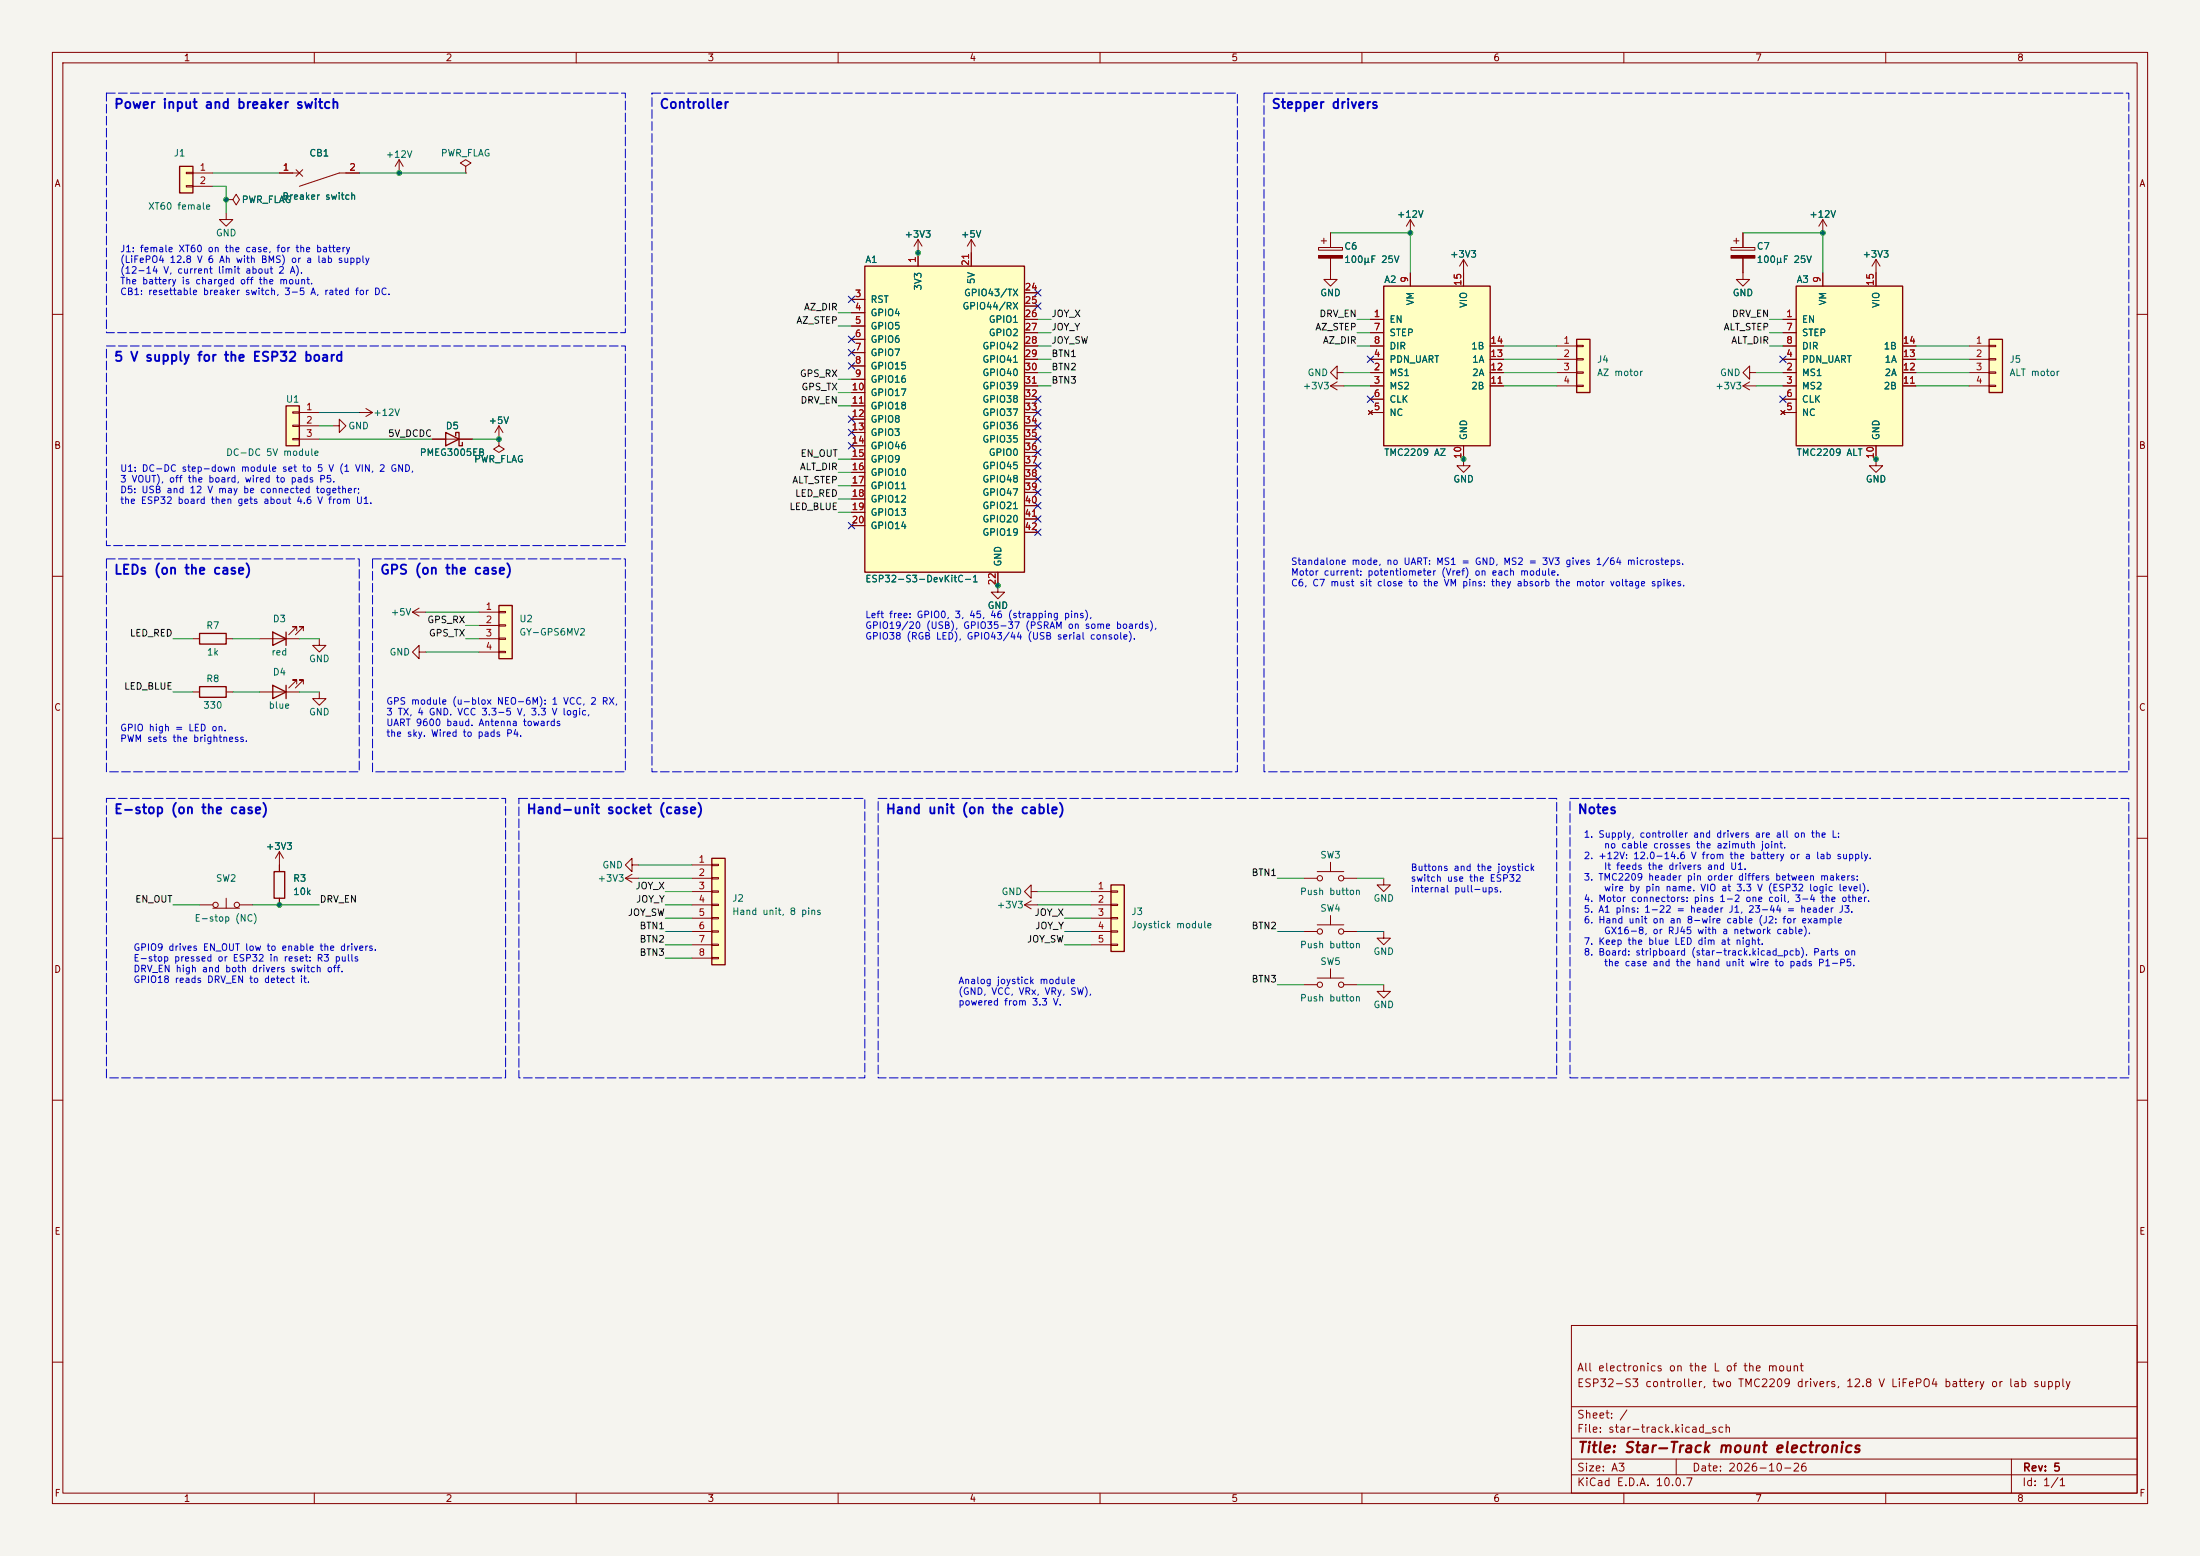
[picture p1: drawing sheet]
<svg xmlns="http://www.w3.org/2000/svg" width="420mm" height="297mm" viewBox="0 0 420 297" stroke-linecap="round" stroke-linejoin="round" font-family="sans-serif">
<path d="M0 0h420v297h-420z" fill="#f5f4ef" stroke="#f5f4ef" stroke-width=".19"/>
<g fill="none" stroke="#840000" stroke-width=".19">
<path d="M10 10h400v277h-400zM12 12h396v273h-396zM60 10v2M110 10v2M160 10v2M210 10v2M260 10v2M310 10v2M360 10v2M88.9 31.8l1-.7-1-.6-1 .6 1 .7v1.2M88.9 33h.1M10 60h2"/>
<path d="M408 60h2M10 110h2M408 110h2M10 160h2M408 160h2M119.4 167.6l1.2 .8M119.4 167.6h2.5M120.6 165.1v-1.3l-1.2 1.3 1.2 1.3v-1.3h1.3M120.6 166.9l-1.2 .7M264.2 188v1.2h1.2l-1.2 1.3-1.3-1.3h1.3M10 210h2M408 210h2"/>
<path d="M300 253h108v32h-108zM10 260h2M300 278.5h108M300 274.5h108M300 268.5h108M320 278.5v3M384 278.5v6.5M408 260h2M60 285v2M110 285v2M160 285v2M210 285v2"/>
<path d="M260 285v2M300 281.5h108M310 285v2M360 285v2"/>
</g>
<path d="M135.9 163.8h2.5v20.4h-2.5z" fill="#ffffc2"/>
<path d="M135.9 163.8h2.5v20.4h-2.5z" fill="none" stroke="#840000" stroke-width=".25"/>
<g fill="none" stroke="#840000" stroke-width=".19">
<path d="M132.1 165.1h3.8M132.1 167.6h3.8M132.1 170.2h3.8M132.1 172.7h3.8M132.1 175.3h3.8M132.1 177.8h3.8M135.9 165h1.3v.2h-1.3zM135.9 167.5h1.3v.3h-1.3zM135.9 170.1h1.3v.2h-1.3zM135.9 172.6h1.3v.2h-1.3zM135.9 175.1h1.3v.3h-1.3zM135.9 177.7h1.3v.2h-1.3z"/>
<path d="M195.6 172.7h2.5M195.6 172.7l1.2 .8M196.8 170.2v-1.3l-1.2 1.3 1.2 1.3v-1.3h1.3M196.8 172l-1.2 .7M248.9 167.6h2.6M251.5 166.4h5M254 164.6v1.8M256.5 167.6h2.6M132.1 180.3h3.8M132.1 182.9h3.8M135.9 180.2h1.3v.3h-1.3zM135.9 182.8h1.3v.2h-1.3z"/>
<circle cx="252" cy="167.6" r=".51"/>
<circle cx="256" cy="167.6" r=".51"/>
</g>
<path d="M212.1 168.9h2.5v12.7h-2.5z" fill="#ffffc2"/>
<path d="M212.1 168.9h2.5v12.7h-2.5z" fill="none" stroke="#840000" stroke-width=".25"/>
<g fill="none" stroke="#840000" stroke-width=".19">
<path d="M76.2 30.5l-.8 1.3M76.2 30.5l.8 1.3M76.2 30.5v2.5M254 73.7l1.3 .7M254 73.7h2.5M255.3 72.9l-1.3 .8M279.4 87.6v1.3h1.3l-1.3 1.3-1.3-1.3h1.3M208.3 170.2h3.8M208.3 172.7h3.8M208.3 175.3h3.8M208.3 177.8h3.8M212.1 170.1h1.3v.2h-1.3z"/>
<path d="M212.1 172.6h1.3v.2h-1.3zM212.1 175.1h1.3v.3h-1.3zM212.1 177.7h1.3v.2h-1.3zM248.9 177.8h2.6M251.5 176.5h5M254 174.8v1.7M256.5 177.8h2.6M264.2 177.8v1.3h1.2l-1.2 1.2-1.3-1.2h1.3M264.2 167.6v1.3h1.2l-1.2 1.3-1.3-1.3h1.3M208.3 180.3h3.8M212.1 180.2h1.3v.3h-1.3zM248.9 188h2.6"/>
<path d="M251.5 186.7h5M254 184.9v1.8M256.5 188h2.6"/>
<circle cx="252" cy="177.8" r=".51"/>
<circle cx="256" cy="177.8" r=".51"/>
<circle cx="252" cy="188" r=".51"/>
<circle cx="256" cy="188" r=".51"/>
</g>
<path d="M264.2 54.6h20.3v30.5h-20.3z" fill="#ffffc2"/>
<path d="M264.2 54.6h20.3v30.5h-20.3zM85.1 82.6l2.5 1.2-2.5 1.3zM87 83.2v-.6h.6v2.5h.7v-.6" fill="none" stroke="#840000" stroke-width=".25"/>
<g fill="none" stroke="#840000" stroke-width=".19">
<path d="M43.2 38.1h1.2l.7-1 .6 1-.6 1-.7-1M43.2 38.1h.1M53.3 33h3.8M56.5 32.4l1.3 1.3M57.8 32.4l-1.3 1.3M68.6 33h-3.8l-7.7 2.6M43.2 40.6v1.3h1.2l-1.2 1.3-1.3-1.3h1.3M269.2 52.1v2.5M279.4 52.1v2.5M68.6 78.7h2.5M69.8 78l1.3 .7M71.1 78.7l-1.3 .8"/>
<path d="M261.2 78.4l.8 .7M261.6 61h2.6M261.6 71.1h2.6M261.6 73.7h2.6M261.6 68.6h2.6M261.6 78.7h2.6M261.6 76.2h2.6M261.6 63.5h2.6M261.6 66h2.6M262 78.4l-.8 .7M284.5 71.1h2.5M284.5 73.7h2.5"/>
<path d="M284.5 68.6h2.5M284.5 66h2.5M63.5 81.3h1.3v-1.3l1.2 1.3-1.2 1.3v-1.3M82.5 83.8h7.7M95.2 83.8v1.3l1.1 .6-1.1 .7-1-.7 1-.6M95.2 83.8h.1M95.2 81.3l-.7 1.3M95.2 81.3l.8 1.3M95.2 81.3v2.5M279.4 85.1v2.5M61 121.9v1.3h1.2l-1.2 1.3-1.3-1.3h1.3"/>
</g>
<path d="M34.3 31.8h2.5v5h-2.5z" fill="#ffffc2"/>
<path d="M34.3 31.8h2.5v5h-2.5z" fill="none" stroke="#840000" stroke-width=".25"/>
<path d="M35.6 32.9h1.2v.2h-1.2zM35.6 35.4h1.2v.3h-1.2zM36.8 33h3.8M36.8 35.6h3.8" fill="none" stroke="#840000" stroke-width=".19"/>
<path d="M54.6 77.5h2.5v7.6h-2.5z" fill="#ffffc2"/>
<path d="M54.6 77.5h2.5v7.6h-2.5z" fill="none" stroke="#840000" stroke-width=".25"/>
<path d="M55.9 78.6h1.2v.3h-1.2zM57.1 78.7h3.9M55.9 81.2h1.2v.2h-1.2zM55.9 83.7h1.2v.2h-1.2zM57.1 81.3h3.9M57.1 83.8h3.9" fill="none" stroke="#840000" stroke-width=".19"/>
<path d="M301 64.8h2.5v10.1h-2.5z" fill="#ffffc2"/>
<path d="M301 64.8h2.5v10.1h-2.5z" fill="none" stroke="#840000" stroke-width=".25"/>
<g fill="none" stroke="#840000" stroke-width=".19">
<path d="M297.2 66h3.8M297.2 68.6h3.8M297.2 71.1h3.8M297.2 73.7h3.8M301 65.9h1.3v.3h-1.3zM301 68.5h1.3v.2h-1.3zM301 71h1.3v.2h-1.3zM301 73.5h1.3v.3h-1.3zM332.7 73.7h2.6M332.7 73.7l1.3 .7M334 71.1v-1.2l-1.3 1.2 1.3 1.3v-1.3h1.3M334 72.9l-1.3 .8"/>
<path d="M358.1 87.6v1.3h1.3l-1.3 1.3-1.2-1.3h1.2"/>
</g>
<path d="M379.7 64.8h2.6v10.1h-2.6z" fill="#ffffc2"/>
<path d="M379.7 64.8h2.6v10.1h-2.6zM52.1 130.8l2.5 1.3-2.5 1.3zM54.6 130.8v2.6" fill="none" stroke="#840000" stroke-width=".25"/>
<path d="M375.9 66h3.8M375.9 68.6h3.8M375.9 71.1h3.8M375.9 73.7h3.8M379.7 65.9h1.3v.3h-1.3zM379.7 68.5h1.3v.2h-1.3zM379.7 71h1.3v.2h-1.3zM379.7 73.5h1.3v.3h-1.3zM49.5 132.1h7.6M56.6 130.6v-.8h-.7h.7l-1.5 1.5M57.9 130.6v-.8h-.8h.8l-1.5 1.5M80 124.5v-1.3l-1.3 1.3 1.3 1.2v-1.2h1.3" fill="none" stroke="#840000" stroke-width=".19"/>
<path d="M95.2 115.6h2.6v10.1h-2.6z" fill="#ffffc2"/>
<path d="M95.2 115.6h2.6v10.1h-2.6zM38.1 131.1h5.1v2h-5.1zM38.1 120.9h5.1v2h-5.1zM52.1 120.7l2.5 1.2-2.5 1.3zM54.6 120.7v2.5M52.3 166.4h2.1v5.1h-2.1z" fill="none" stroke="#840000" stroke-width=".25"/>
<g fill="none" stroke="#840000" stroke-width=".19">
<path d="M251.7 47.2h4.6v.6h-4.6zM252.2 46h1M252.7 45.5v1M254 49.3v4h1.3l-1.3 1.3-1.3-1.3h1.3M254 44.5v2.7M269.2 41.9l-.7 1.3M269.2 41.9l.8 1.3M269.2 41.9v2.6M279.4 49.5l-.8 1.3M279.4 49.5l.8 1.3M279.4 49.5v2.6M330.5 47.2h4.5v.6h-4.5z"/>
<path d="M331 46h1M331.5 45.5v1M332.7 44.5v2.7M332.7 49.3v2.8M348 41.9l-.8 1.3M348 41.9l.7 1.3M348 41.9v2.6M358.1 49.5l-.7 1.3M358.1 49.5l.8 1.3M358.1 49.5v2.6M78.7 116.8h2.6M78.7 116.8l1.3 .8"/>
<path d="M80 116.1l-1.3 .7M91.4 116.8h3.8M91.4 119.4h3.8M95.2 116.7h1.3v.3h-1.3zM95.2 119.3h1.3v.2h-1.3zM190.5 111.8v1.2h1.3l-1.3 1.3-1.3-1.3h1.3M36.8 121.9h1.3M36.8 132.1h1.3M43.2 121.9h1.2M43.2 132.1h1.2M49.5 121.9h7.6M56.6 120.4v-.8h-.7h.7l-1.5 1.6"/>
<path d="M57.9 120.4v-.8h-.8h.8l-1.5 1.6M61 132.1v1.3h1.2l-1.2 1.2-1.3-1.2h1.3M91.4 121.9h3.8M91.4 124.5h3.8M95.2 121.8h1.3v.2h-1.3zM95.2 124.3h1.3v.3h-1.3zM38.1 172.7h2.5M40.6 173.4h5.1M43.2 171.5v1.9M45.7 172.7h2.6M53.3 162.6l-.7 1.2M53.3 162.6l.8 1.2"/>
<path d="M53.3 162.6v3.8M53.3 171.5v1.2"/>
<circle cx="41.1" cy="172.7" r=".51"/>
<circle cx="45.2" cy="172.7" r=".51"/>
</g>
<g fill="#840000" stroke="#840000" stroke-width=".19">
<path d="M251.7 48.8h4.6v.5h-4.6z"/>
<path d="M330.5 48.8h4.5v.5h-4.5z"/>
</g>
<path d="M165.1 50.8h30.5v58.4h-30.5z" fill="#ffffc2"/>
<path d="M165.1 50.8h30.5v58.4h-30.5z" fill="none" stroke="#840000" stroke-width=".25"/>
<g fill="none" stroke="#840000" stroke-width=".19">
<path d="M162.6 57.2h2.5M162.6 59.7h2.5M175.3 48.3v2.5M185.4 48.3v2.5M195.6 55.9h2.5M195.6 58.4h2.5M162.6 62.2h2.5M162.6 64.8h2.5M162.6 67.3h2.5M162.6 69.9h2.5M162.6 72.4h2.5M162.6 74.9h2.5"/>
<path d="M162.6 77.5h2.5M195.6 61h2.5M195.6 63.5h2.5M195.6 66h2.5M195.6 68.6h2.5M195.6 71.1h2.5M195.6 73.7h2.5M195.6 76.2h2.5M195.6 78.7h2.5M255.3 71.1v-1.2l-1.3 1.2 1.3 1.3v-1.3h1.2M162.6 80h2.5M162.6 82.6h2.5"/>
<path d="M162.6 85.1h2.5M162.6 87.6h2.5M162.6 90.2h2.5M162.6 92.7h2.5M162.6 95.3h2.5M162.6 97.8h2.5M195.6 81.3h2.5M195.6 83.8h2.5M195.6 86.4h2.5M195.6 88.9h2.5M195.6 91.4h2.5M195.6 94h2.5"/>
<path d="M195.6 96.5h2.5M195.6 99.1h2.5M162.6 100.3h2.5M190.5 109.2v2.6M195.6 101.6h2.5"/>
</g>
<path d="M342.9 54.6h20.3v30.5h-20.3z" fill="#ffffc2"/>
<path d="M342.9 54.6h20.3v30.5h-20.3z" fill="none" stroke="#840000" stroke-width=".25"/>
<g fill="none" stroke="#840000" stroke-width=".19">
<path d="M43.2 38.1h.1M53.3 33h2.6M66 33h2.6M162.6 57.2h2.5M162.6 59.7h2.5M175.3 45.7l-.8 1.3M175.3 45.7l.7 1.3M175.3 45.7v5.1M185.4 45.7l-.7 1.3M185.4 45.7l.8 1.3M185.4 45.7v5.1M195.6 55.9h2.5"/>
<path d="M195.6 58.4h2.5M254 44.5v2.7M254 49.3v2.8M269.2 52.1v2.5M279.4 52.1v2.5M332.7 49.3v4h1.3l-1.3 1.3-1.2-1.3h1.2M332.7 44.5v2.7M348 52.1v2.5M358.1 52.1v2.5M162.6 62.2h2.5M162.6 64.8h2.5M162.6 67.3h2.5"/>
<path d="M162.6 69.9h2.5M162.6 72.4h2.5M162.6 74.9h2.5M162.6 77.5h2.5M195.6 61h2.5M195.6 71.1h2.5M195.6 73.7h2.5M195.6 68.6h2.5M195.6 78.7h2.5M195.6 76.2h2.5M195.6 63.5h2.5M195.6 66h2.5"/>
<path d="M261.2 78.4l.8 .7M261.6 61h2.6M261.6 71.1h2.6M261.6 73.7h2.6M261.6 68.6h2.6M261.6 78.7h2.6M261.6 76.2h2.6M261.6 63.5h2.6M261.6 66h2.6M262 78.4l-.8 .7M284.5 71.1h2.5M284.5 73.7h2.5"/>
<path d="M284.5 68.6h2.5M284.5 66h2.5M340 78.4l.7 .7M340.4 61h2.5M340.4 71.1h2.5M340.4 73.7h2.5M340.4 68.6h2.5M340.4 78.7h2.5M340.4 76.2h2.5M340.4 63.5h2.5M340.4 66h2.5M340.7 78.4l-.7 .7"/>
<path d="M363.2 71.1h2.6M363.2 73.7h2.6M363.2 68.6h2.6M363.2 66h2.6M82.5 83.8h2.6M87.6 83.8h2.6M95.2 83.8h.1M162.6 80h2.5M162.6 82.6h2.5M162.6 85.1h2.5M162.6 87.6h2.5M162.6 90.2h2.5"/>
<path d="M162.6 92.7h2.5M162.6 95.3h2.5M162.6 97.8h2.5M195.6 81.3h2.5M195.6 83.8h2.5M195.6 86.4h2.5M195.6 88.9h2.5M195.6 91.4h2.5M195.6 94h2.5M195.6 96.5h2.5M195.6 99.1h2.5M279.4 85.1v2.5"/>
<path d="M358.1 85.1v2.5M162.6 100.3h2.5M190.5 109.2v2.6M195.6 101.6h2.5M53.3 165.1v1.3M53.3 171.5v1.2"/>
</g>
<g fill="none" stroke="#009600" stroke-width=".19">
<path d="M40.6 33h12.7M40.6 35.6h2.6v5M68.6 33h20.3M160 59.7h2.6M254 44.5h15.2v7.6M332.7 44.5h15.3v7.6M61 78.7h7.6M160 62.2h2.6M160 77.5h2.6M160 74.9h2.6M160 72.4h2.6M198.1 61h2.6"/>
<path d="M198.1 63.5h2.6M198.1 73.7h2.6M198.1 71.1h2.6M198.1 66h2.6M198.1 68.6h2.6M256.5 73.7h5.1M256.5 71.1h5.1M259.1 61h2.5M259.1 63.5h2.5M259.1 66h2.5M287 73.7h10.2M287 71.1h10.2"/>
<path d="M287 66h10.2M287 68.6h10.2M335.3 73.7h5.1M335.3 71.1h5.1M337.8 61h2.6M337.8 63.5h2.6M337.8 66h2.6M365.8 73.7h10.1M365.8 71.1h10.1M365.8 66h10.1M365.8 68.6h10.1M61 83.8h21.5"/>
<path d="M61 81.3h2.5M90.2 83.8h5M160 92.7h2.6M160 95.3h2.6M160 97.8h2.6M160 90.2h2.6M160 87.6h2.6M81.3 116.8h10.1M88.9 119.4h2.5M33 121.9h3.8M33 132.1h3.8M44.4 121.9h5.1"/>
<path d="M44.4 132.1h5.1M57.1 121.9h3.9M57.1 132.1h3.9M81.3 124.5h10.1M88.9 121.9h2.5M33 172.7h5.1M48.3 172.7h12.7M121.9 167.6h10.2M121.9 165.1h10.2M127 177.8h5.1M127 172.7h5.1M127 175.3h5.1"/>
<path d="M127 170.2h5.1M198.1 172.7h10.2M198.1 170.2h10.2M203.2 177.8h5.1M203.2 175.3h5.1M243.8 177.8h5.1M243.8 167.6h5.1M259.1 177.8h5.1M259.1 167.6h5.1M127 180.3h5.1M127 182.9h5.1M203.2 180.3h5.1"/>
<path d="M243.8 188h5.1M259.1 188h5.1"/>
</g>
<g fill="none" stroke="#000084" stroke-width=".19">
<path d="M162 56.5l1.2 1.3M163.2 56.5l-1.2 1.3M197.5 57.8l1.2 1.2M197.5 55.3l1.2 1.2M198.7 57.8l-1.2 1.2M198.7 55.3l-1.2 1.2M162 64.2l1.2 1.2M162 66.7l1.2 1.2M162 79.4l1.2 1.2M162 69.2l1.2 1.3M163.2 64.2l-1.2 1.2M163.2 66.7l-1.2 1.2"/>
<path d="M163.2 79.4l-1.2 1.2M163.2 69.2l-1.2 1.3M197.5 78.1l1.2 1.2M197.5 75.6l1.2 1.2M198.7 78.1l-1.2 1.2M198.7 75.6l-1.2 1.2M261 75.6l1.2 1.2M261 68l1.2 1.2M262.2 75.6l-1.2 1.2M262.2 68l-1.2 1.2M339.8 68l1.2 1.2M339.8 75.6l1.2 1.2"/>
<path d="M341 68l-1.2 1.2M341 75.6l-1.2 1.2M162 84.5l1.2 1.2M162 81.9l1.2 1.3M162 99.7l1.2 1.2M163.2 84.5l-1.2 1.2M163.2 81.9l-1.2 1.3M163.2 99.7l-1.2 1.2M197.5 83.2l1.2 1.2M197.5 80.7l1.2 1.2M197.5 85.8l1.2 1.2M197.5 88.3l1.2 1.2"/>
<path d="M197.5 90.8l1.2 1.2M197.5 95.9l1.2 1.2M197.5 93.4l1.2 1.2M197.5 98.5l1.2 1.2M198.7 83.2l-1.2 1.2M198.7 80.7l-1.2 1.2M198.7 85.8l-1.2 1.2M198.7 88.3l-1.2 1.2M198.7 90.8l-1.2 1.2M198.7 95.9l-1.2 1.2M198.7 93.4l-1.2 1.2M198.7 98.5l-1.2 1.2"/>
<path d="M197.5 101l1.2 1.2M198.7 101l-1.2 1.2"/>
</g>
<path d="M20.3 17.8h99.1v45.7h-99.1zM124.5 17.8h111.7v129.5h-111.7zM241.3 17.8h165.1v129.5h-165.1zM20.3 66h99.1v38.1h-99.1zM20.3 106.7h48.3v40.6h-48.3zM71.1 106.7h48.3v40.6h-48.3zM20.3 152.4h76.2v53.3h-76.2zM99.1 152.4h66v53.3h-66zM167.6 152.4h129.6v53.3h-129.6zM299.7 152.4h106.7v53.3h-106.7z" fill="none" stroke="#0000c2" stroke-width=".19" stroke-dasharray="1.7 .6"/>
<g fill="#009600" stroke="#009600" stroke-width=".19">
<circle cx="175.3" cy="48.3" r=".46"/>
<circle cx="190.5" cy="111.8" r=".46"/>
<circle cx="279.4" cy="87.6" r=".46"/>
<circle cx="358.1" cy="87.6" r=".46"/>
<circle cx="43.2" cy="38.1" r=".46"/>
<circle cx="76.2" cy="33" r=".46"/>
<circle cx="95.2" cy="83.8" r=".46"/>
<circle cx="269.2" cy="44.5" r=".46"/>
<circle cx="348" cy="44.5" r=".46"/>
<circle cx="53.3" cy="172.7" r=".46"/>
</g>
<text font-size="2" fill="#840000" x="301" y="277.8">Title: Star-Track mount electronics</text>
<g font-size="1.8" fill="#0000c2">
<text x="21.6" y="21.2">Power input and breaker switch</text>
<text x="125.8" y="21.2">Controller</text>
<text x="242.6" y="21.2">Stepper drivers</text>
<text x="21.6" y="69.4">5 V supply for the ESP32 board</text>
<text x="21.6" y="110.1">LEDs (on the case)</text>
<text x="72.4" y="110.1">GPS (on the case)</text>
<text x="21.6" y="155.8">E-stop (on the case)</text>
<text x="100.4" y="155.8">Hand-unit socket (case)</text>
<text x="169" y="155.8">Hand unit (on the cable)</text>
<text x="301" y="155.8">Notes</text>
</g>
<g font-size="1.5" fill="#840000">
<text x="300.9" y="262.1">All electronics on the L of the mount</text>
<text x="300.9" y="265.1">ESP32-S3 controller, two TMC2209 drivers, 12.8 V LiFePO4 battery or lab supply</text>
<text x="300.9" y="273.8">File: star-track.kicad_sch</text>
<text x="300.9" y="271.1">Sheet: /</text>
<text x="300.9" y="281.2">Size: A3</text>
<text x="322.9" y="281.2">Date: 2026-10-26</text>
<text x="386" y="281.2">Rev: 5</text>
<text x="300.9" y="284">KiCad E.D.A. 10.0.7</text>
<text x="385.9" y="284">Id: 1/1</text>
</g>
<g font-size="1.3" fill="#840000">
<text x="35" y="12">1</text>
<text x="85" y="12">2</text>
<text x="135" y="12">3</text>
<text x="185" y="12">4</text>
<text x="235" y="12">5</text>
<text x="285" y="12">6</text>
<text x="335" y="12">7</text>
<text x="385" y="12">8</text>
<text x="10.3" y="36">A</text>
<text x="408.3" y="36">A</text>
<text x="10.2" y="86">B</text>
<text x="408.2" y="86">B</text>
<text x="10.2" y="136">C</text>
<text x="408.2" y="136">C</text>
<text x="10.2" y="186">D</text>
<text x="408.2" y="186">D</text>
<text x="10.3" y="236">E</text>
<text x="408.3" y="236">E</text>
<text x="10.3" y="286">F</text>
<text x="35" y="287">1</text>
<text x="85" y="287">2</text>
<text x="135" y="287">3</text>
<text x="185" y="287">4</text>
<text x="235" y="287">5</text>
<text x="285" y="287">6</text>
<text x="335" y="287">7</text>
<text x="385" y="287">8</text>
<text x="408.3" y="286">F</text>
</g>
<g font-size="1.3" fill="#006464">
<text x="33.1" y="30.2">J1</text>
<text x="59" y="30.2">CB1</text>
<text x="73.5" y="30.4">+12V</text>
<text x="84.1" y="30.2">PWR_FLAG</text>
<text x="28.2" y="40.3">XT60 female</text>
<text x="46" y="39.1">PWR_FLAG</text>
<text x="53.8" y="38.4">Breaker switch</text>
<text x="266.6" y="41.9">+12V</text>
<text x="345.3" y="41.9">+12V</text>
<text x="41.1" y="45.4">GND</text>
<text x="172.6" y="45.7">+3V3</text>
<text x="183.4" y="45.7">+5V</text>
<text x="256.5" y="48">C6</text>
<text x="335.3" y="48">C7</text>
<text x="165.1" y="50.5">A1</text>
<text x="256.5" y="50.5">100µF 25V</text>
<text x="276.7" y="49.5">+3V3</text>
<text x="335.3" y="50.5">100µF 25V</text>
<text x="355.5" y="49.5">+3V3</text>
<text x="166.1" y="58.1">RST</text>
<text x="176.2" y="55.6" transform="rotate(-90 176.2 55.6)">3V3</text>
<text x="183.6" y="59.4">GPIO44/RX</text>
<text x="183.9" y="56.8">GPIO43/TX</text>
<text x="186.4" y="54.3" transform="rotate(-90 186.4 54.3)">5V</text>
<text x="251.9" y="56.8">GND</text>
<text x="264.1" y="54.3">A2</text>
<text x="270.2" y="58.4" transform="rotate(-90 270.2 58.4)">VM</text>
<text x="280.4" y="58.9" transform="rotate(-90 280.4 58.9)">VIO</text>
<text x="330.7" y="56.8">GND</text>
<text x="342.9" y="54.3">A3</text>
<text x="348.9" y="58.4" transform="rotate(-90 348.9 58.4)">VM</text>
<text x="359.1" y="58.9" transform="rotate(-90 359.1 58.9)">VIO</text>
<text x="166.1" y="60.7">GPIO4</text>
<text x="166.1" y="63.2">GPIO5</text>
<text x="166.1" y="65.7">GPIO6</text>
<text x="188.7" y="61.9">GPIO1</text>
<text x="188.7" y="64.5">GPIO2</text>
<text x="265.1" y="61.9">EN</text>
<text x="265.1" y="64.5">STEP</text>
<text x="343.9" y="61.9">EN</text>
<text x="343.9" y="64.5">STEP</text>
<text x="166.1" y="68.3">GPIO7</text>
<text x="166.1" y="70.8">GPIO15</text>
<text x="187.4" y="67">GPIO42</text>
<text x="187.4" y="69.5">GPIO41</text>
<text x="265.1" y="69.5">PDN_UART</text>
<text x="265.1" y="67">DIR</text>
<text x="280.8" y="67">1B</text>
<text x="280.9" y="69.5">1A</text>
<text x="304.8" y="69.5">J4</text>
<text x="343.9" y="69.5">PDN_UART</text>
<text x="343.9" y="67">DIR</text>
<text x="359.5" y="67">1B</text>
<text x="359.7" y="69.5">1A</text>
<text x="383.5" y="69.5">J5</text>
<text x="54.5" y="77.2">U1</text>
<text x="166.1" y="73.4">GPIO16</text>
<text x="166.1" y="75.9">GPIO17</text>
<text x="187.4" y="72.1">GPIO40</text>
<text x="187.4" y="74.6">GPIO39</text>
<text x="187.4" y="77.2">GPIO38</text>
<text x="248.6" y="74.6">+3V3</text>
<text x="249.5" y="72.1">GND</text>
<text x="265.1" y="72.1">MS1</text>
<text x="265.1" y="74.6">MS2</text>
<text x="265.1" y="77.2">CLK</text>
<text x="280.8" y="74.6">2B</text>
<text x="280.9" y="72.1">2A</text>
<text x="304.8" y="72.1">AZ motor</text>
<text x="327.4" y="74.6">+3V3</text>
<text x="328.3" y="72.1">GND</text>
<text x="343.9" y="72.1">MS1</text>
<text x="343.9" y="74.6">MS2</text>
<text x="343.9" y="77.2">CLK</text>
<text x="359.5" y="74.6">2B</text>
<text x="359.7" y="72.1">2A</text>
<text x="383.5" y="72.1">ALT motor</text>
<text x="66.4" y="82.2">GND</text>
<text x="71.2" y="79.7">+12V</text>
<text x="85" y="82.2">D5</text>
<text x="93.2" y="81.2">+5V</text>
<text x="166.1" y="78.4">GPIO18</text>
<text x="166.1" y="81">GPIO8</text>
<text x="166.1" y="83.5">GPIO3</text>
<text x="187.4" y="79.7">GPIO37</text>
<text x="187.4" y="82.2">GPIO36</text>
<text x="265.1" y="79.7">NC</text>
<text x="343.9" y="79.7">NC</text>
<text x="43.1" y="87.3">DC-DC 5V module</text>
<text x="80" y="87.3">PMEG3005EB</text>
<text x="90.4" y="88.6">PWR_FLAG</text>
<text x="166.1" y="86.1">GPIO46</text>
<text x="166.1" y="88.6">GPIO9</text>
<text x="187.4" y="84.8">GPIO35</text>
<text x="187.4" y="89.9">GPIO45</text>
<text x="188.7" y="87.3">GPIO0</text>
<text x="264.1" y="87.3">TMC2209 AZ</text>
<text x="280.4" y="84.1" transform="rotate(-90 280.4 84.1)">GND</text>
<text x="342.9" y="87.3">TMC2209 ALT</text>
<text x="359.1" y="84.1" transform="rotate(-90 359.1 84.1)">GND</text>
<text x="166.1" y="91.1">GPIO10</text>
<text x="166.1" y="93.7">GPIO11</text>
<text x="187.4" y="92.4">GPIO48</text>
<text x="187.4" y="94.9">GPIO47</text>
<text x="277.3" y="92.4">GND</text>
<text x="356.1" y="92.4">GND</text>
<text x="166.1" y="96.2">GPIO12</text>
<text x="166.1" y="98.8">GPIO13</text>
<text x="166.1" y="101.3">GPIO14</text>
<text x="187.4" y="97.5">GPIO21</text>
<text x="187.4" y="100">GPIO20</text>
<text x="187.4" y="102.6">GPIO19</text>
<text x="165.1" y="111.5">ESP32-S3-DevKitC-1</text>
<text x="191.5" y="108.2" transform="rotate(-90 191.5 108.2)">GND</text>
<text x="52" y="119.1">D3</text>
<text x="74.5" y="117.8">+5V</text>
<text x="99" y="119.1">U2</text>
<text x="188.4" y="116.5">GND</text>
<text x="39.3" y="120.3">R7</text>
<text x="39.4" y="125.4">1k</text>
<text x="51.7" y="125.4">red</text>
<text x="74.3" y="125.4">GND</text>
<text x="99" y="121.6">GY-GPS6MV2</text>
<text x="39.3" y="130.5">R8</text>
<text x="52" y="129.2">D4</text>
<text x="58.9" y="126.7">GND</text>
<text x="38.7" y="135.6">330</text>
<text x="51.2" y="135.6">blue</text>
<text x="58.9" y="136.9">GND</text>
<text x="50.7" y="162.5">+3V3</text>
<text x="114.9" y="166.1">GND</text>
<text x="251.9" y="164.2">SW3</text>
<text x="41.1" y="168.6">SW2</text>
<text x="55.9" y="168.6">R3</text>
<text x="55.9" y="171.1">10k</text>
<text x="114" y="168.6">+3V3</text>
<text x="139.7" y="172.4">J2</text>
<text x="190.2" y="173.7">+3V3</text>
<text x="191.1" y="171.1">GND</text>
<text x="248.1" y="171.1">Push button</text>
<text x="262.1" y="172.4">GND</text>
<text x="37" y="176.2">E-stop (NC)</text>
<text x="139.7" y="175">Hand unit, 8 pins</text>
<text x="215.9" y="175">J3</text>
<text x="215.9" y="177.5">Joystick module</text>
<text x="251.9" y="174.3">SW4</text>
<text x="248.1" y="181.3">Push button</text>
<text x="251.9" y="184.5">SW5</text>
<text x="262.1" y="182.6">GND</text>
<text x="248.1" y="191.5">Push button</text>
<text x="262.1" y="192.7">GND</text>
</g>
<g font-size="1.3" fill="#a90000">
<text x="38" y="32.9">1</text>
<text x="38" y="35.4">2</text>
<text x="53.9" y="32.9">1</text>
<text x="66.6" y="32.9">2</text>
<text x="175.1" y="50.3" transform="rotate(-90 175.1 50.3)">1</text>
<text x="185.3" y="50.9" transform="rotate(-90 185.3 50.9)">21</text>
<text x="163.1" y="57">3</text>
<text x="163.1" y="59.6">4</text>
<text x="195.5" y="55.7">24</text>
<text x="195.5" y="58.3">25</text>
<text x="269.1" y="54.1" transform="rotate(-90 269.1 54.1)">9</text>
<text x="279.3" y="54.7" transform="rotate(-90 279.3 54.7)">15</text>
<text x="347.8" y="54.1" transform="rotate(-90 347.8 54.1)">9</text>
<text x="358" y="54.7" transform="rotate(-90 358 54.7)">15</text>
<text x="163.1" y="62.1">5</text>
<text x="163.1" y="64.6">6</text>
<text x="195.5" y="60.8">26</text>
<text x="195.5" y="63.4">27</text>
<text x="195.5" y="65.9">28</text>
<text x="262.2" y="60.8">1</text>
<text x="262.2" y="63.4">7</text>
<text x="262.2" y="65.9">8</text>
<text x="284.4" y="65.9">14</text>
<text x="298.4" y="65.9">1</text>
<text x="340.9" y="60.8">1</text>
<text x="340.9" y="63.4">7</text>
<text x="340.9" y="65.9">8</text>
<text x="363.2" y="65.9">14</text>
<text x="377.1" y="65.9">1</text>
<text x="163.1" y="67.2">7</text>
<text x="163.1" y="69.7">8</text>
<text x="195.5" y="68.4">29</text>
<text x="195.5" y="71">30</text>
<text x="262.2" y="71">2</text>
<text x="262.2" y="68.4">4</text>
<text x="284.4" y="71">12</text>
<text x="284.4" y="68.4">13</text>
<text x="298.4" y="68.4">2</text>
<text x="298.4" y="71">3</text>
<text x="340.9" y="71">2</text>
<text x="340.9" y="68.4">4</text>
<text x="363.2" y="71">12</text>
<text x="363.2" y="68.4">13</text>
<text x="377.1" y="68.4">2</text>
<text x="377.1" y="71">3</text>
<text x="162.5" y="74.8">10</text>
<text x="162.5" y="77.3">11</text>
<text x="163.1" y="72.3">9</text>
<text x="195.5" y="73.5">31</text>
<text x="195.5" y="76.1">32</text>
<text x="262.2" y="73.5">3</text>
<text x="262.2" y="76.1">6</text>
<text x="284.4" y="73.5">11</text>
<text x="298.4" y="73.5">4</text>
<text x="340.9" y="73.5">3</text>
<text x="340.9" y="76.1">6</text>
<text x="363.2" y="73.5">11</text>
<text x="377.1" y="73.5">4</text>
<text x="58.3" y="78.6">1</text>
<text x="58.3" y="81.1">2</text>
<text x="58.3" y="83.7">3</text>
<text x="162.5" y="79.9">12</text>
<text x="162.5" y="82.4">13</text>
<text x="195.5" y="78.6">33</text>
<text x="195.5" y="81.1">34</text>
<text x="195.5" y="83.7">35</text>
<text x="262.2" y="78.6">5</text>
<text x="340.9" y="78.6">5</text>
<text x="162.5" y="85">14</text>
<text x="162.5" y="87.5">15</text>
<text x="195.5" y="86.2">36</text>
<text x="195.5" y="88.8">37</text>
<text x="279.3" y="87.7" transform="rotate(-90 279.3 87.7)">10</text>
<text x="358" y="87.7" transform="rotate(-90 358 87.7)">10</text>
<text x="162.5" y="90">16</text>
<text x="162.5" y="92.6">17</text>
<text x="162.5" y="95.1">18</text>
<text x="195.5" y="91.3">38</text>
<text x="195.5" y="93.8">39</text>
<text x="162.5" y="97.7">19</text>
<text x="162.5" y="100.2">20</text>
<text x="195.5" y="96.4">40</text>
<text x="195.5" y="98.9">41</text>
<text x="195.5" y="101.5">42</text>
<text x="190.4" y="111.8" transform="rotate(-90 190.4 111.8)">22</text>
<text x="92.6" y="116.7">1</text>
<text x="92.6" y="119.2">2</text>
<text x="92.6" y="121.8">3</text>
<text x="92.6" y="124.3">4</text>
<text x="133.3" y="165">1</text>
<text x="133.3" y="167.5">2</text>
<text x="133.3" y="170">3</text>
<text x="133.3" y="172.6">4</text>
<text x="209.5" y="170">1</text>
<text x="209.5" y="172.6">2</text>
<text x="133.3" y="175.1">5</text>
<text x="133.3" y="177.7">6</text>
<text x="209.5" y="175.1">3</text>
<text x="209.5" y="177.7">4</text>
<text x="133.3" y="180.2">7</text>
<text x="133.3" y="182.7">8</text>
<text x="209.5" y="180.2">5</text>
</g>
<g font-size="1.3" fill="#0000c2">
<text x="22.8" y="48.4">J1: female XT60 on the case, for the battery</text>
<text x="22.8" y="50.5">(LiFePO4 12.8 V 6 Ah with BMS) or a lab supply</text>
<text x="22.8" y="52.5">(12-14 V, current limit about 2 A).</text>
<text x="22.8" y="54.6">The battery is charged off the mount.</text>
<text x="22.8" y="56.6">CB1: resettable breaker switch, 3-5 A, rated for DC.</text>
<text x="22.8" y="90.4">U1: DC-DC step-down module set to 5 V (1 VIN, 2 GND,</text>
<text x="22.8" y="92.4">3 VOUT), off the board, wired to pads P5.</text>
<text x="22.8" y="94.4">D5: USB and 12 V may be connected together;</text>
<text x="22.8" y="96.5">the ESP32 board then gets about 4.6 V from U1.</text>
<text x="246.4" y="108.1">Standalone mode, no UART: MS1 = GND, MS2 = 3V3 gives 1/64 microsteps.</text>
<text x="246.4" y="110.2">Motor current: potentiometer (Vref) on each module.</text>
<text x="246.4" y="112.2">C6, C7 must sit close to the VM pins: they absorb the motor voltage spikes.</text>
<text x="165.1" y="118.3">Left free: GPIO0, 3, 45, 46 (strapping pins),</text>
<text x="165.1" y="120.3">GPIO19/20 (USB), GPIO35-37 (PSRAM on some boards),</text>
<text x="165.1" y="122.4">GPIO38 (RGB LED), GPIO43/44 (USB serial console).</text>
<text x="73.6" y="134.8">GPS module (u-blox NEO-6M): 1 VCC, 2 RX,</text>
<text x="73.6" y="136.9">3 TX, 4 GND. VCC 3.3-5 V, 3.3 V logic,</text>
<text x="22.8" y="139.9">GPIO high = LED on.</text>
<text x="22.8" y="141.9">PWM sets the brightness.</text>
<text x="73.6" y="138.9">UART 9600 baud. Antenna towards</text>
<text x="73.6" y="140.9">the sky. Wired to pads P4.</text>
<text x="302.2" y="160.2">1. Supply, controller and drivers are all on the L:</text>
<text x="269.2" y="166.6">Buttons and the joystick</text>
<text x="302.2" y="164.3">2. +12V: 12.0-14.6 V from the battery or a lab supply.</text>
<text x="306.1" y="162.3">no cable crosses the azimuth joint.</text>
<text x="306.1" y="166.3">It feeds the drivers and U1.</text>
<text x="269.2" y="168.6">switch use the ESP32</text>
<text x="269.2" y="170.6">internal pull-ups.</text>
<text x="302.2" y="168.4">3. TMC2209 header pin order differs between makers:</text>
<text x="302.2" y="172.5">4. Motor connectors: pins 1-2 one coil, 3-4 the other.</text>
<text x="306.1" y="170.4">wire by pin name. VIO at 3.3 V (ESP32 logic level).</text>
<text x="302.2" y="174.5">5. A1 pins: 1-22 = header J1, 23-44 = header J3.</text>
<text x="302.2" y="176.6">6. Hand unit on an 8-wire cable (J2: for example</text>
<text x="306.1" y="178.6">GX16-8, or RJ45 with a network cable).</text>
<text x="25.4" y="181.8">GPIO9 drives EN_OUT low to enable the drivers.</text>
<text x="25.4" y="183.8">E-stop pressed or ESP32 in reset: R3 pulls</text>
<text x="25.4" y="185.9">DRV_EN high and both drivers switch off.</text>
<text x="302.2" y="180.7">7. Keep the blue LED dim at night.</text>
<text x="302.2" y="182.7">8. Board: stripboard (star-track.kicad_pcb). Parts on</text>
<text x="306.1" y="184.7">the case and the hand unit wire to pads P1-P5.</text>
<text x="25.4" y="187.9">GPIO18 reads DRV_EN to detect it.</text>
<text x="182.9" y="188.1">Analog joystick module</text>
<text x="182.9" y="190.2">(GND, VCC, VRx, VRy, SW),</text>
<text x="182.9" y="192.2">powered from 3.3 V.</text>
</g>
<g font-size="1.3" fill="#0f0f0f">
<text x="153.4" y="59.6">AZ_DIR</text>
<text x="151.9" y="62.1">AZ_STEP</text>
<text x="200.6" y="60.8">JOY_X</text>
<text x="200.6" y="63.4">JOY_Y</text>
<text x="200.6" y="65.9">JOY_SW</text>
<text x="251" y="63.4">AZ_STEP</text>
<text x="251.8" y="60.8">DRV_EN</text>
<text x="252.4" y="65.9">AZ_DIR</text>
<text x="328.9" y="63.4">ALT_STEP</text>
<text x="330.4" y="65.9">ALT_DIR</text>
<text x="330.5" y="60.8">DRV_EN</text>
<text x="200.6" y="71">BTN2</text>
<text x="200.6" y="68.5">BTN1</text>
<text x="152.6" y="72.3">GPS_RX</text>
<text x="152.7" y="77.3">DRV_EN</text>
<text x="152.9" y="74.8">GPS_TX</text>
<text x="200.6" y="73.5">BTN3</text>
<text x="74" y="83.7">5V_DCDC</text>
<text x="152.7" y="87.5">EN_OUT</text>
<text x="151.1" y="92.6">ALT_STEP</text>
<text x="151.7" y="95.1">LED_RED</text>
<text x="152.6" y="90">ALT_DIR</text>
<text x="150.6" y="97.7">LED_BLUE</text>
<text x="81.5" y="119.3">GPS_RX</text>
<text x="24.7" y="121.8">LED_RED</text>
<text x="81.8" y="121.8">GPS_TX</text>
<text x="23.6" y="132">LED_BLUE</text>
<text x="238.8" y="167.5">BTN1</text>
<text x="25.7" y="172.6">EN_OUT</text>
<text x="60.9" y="172.6">DRV_EN</text>
<text x="121.2" y="170.1">JOY_X</text>
<text x="121.3" y="172.6">JOY_Y</text>
<text x="119.8" y="175.1">JOY_SW</text>
<text x="122" y="177.7">BTN1</text>
<text x="197.4" y="175.1">JOY_X</text>
<text x="197.5" y="177.7">JOY_Y</text>
<text x="238.8" y="177.7">BTN2</text>
<text x="122" y="182.8">BTN3</text>
<text x="122" y="180.2">BTN2</text>
<text x="196" y="180.2">JOY_SW</text>
<text x="238.8" y="187.8">BTN3</text>
</g>
</svg>
